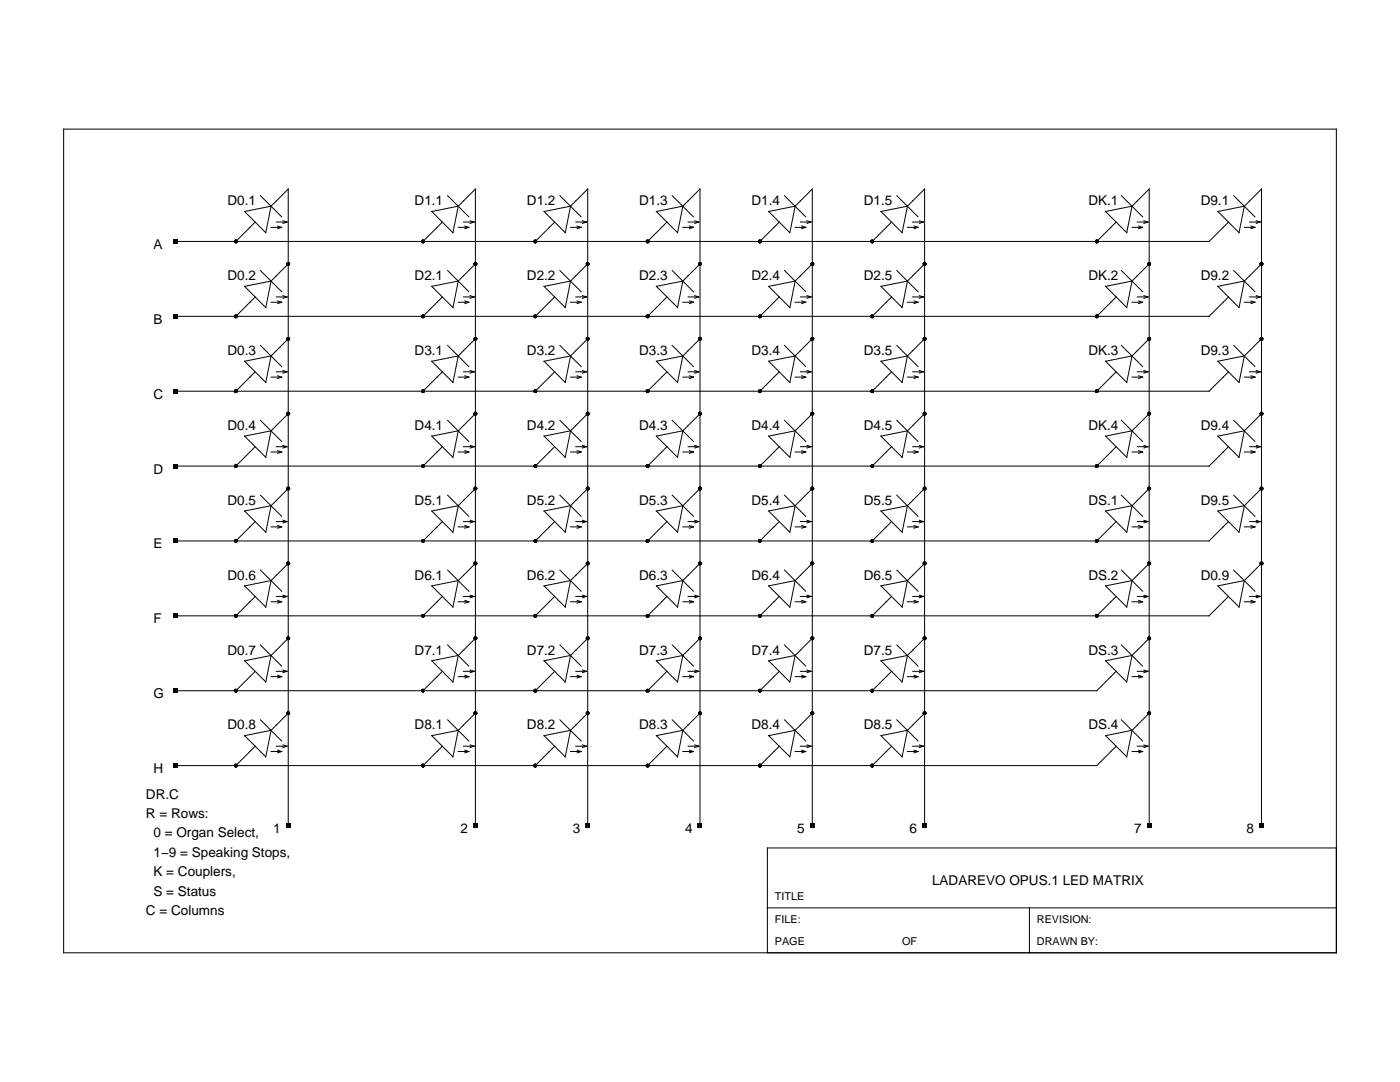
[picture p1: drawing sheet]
<svg xmlns="http://www.w3.org/2000/svg" width="279mm" height="216mm" viewBox="0 0 279 216" stroke-linecap="round" stroke-linejoin="round" font-family="sans-serif">
<g fill="none" stroke="#000" stroke-width=".2">
<path d="M12.7 25.8h254v164.3h-254zM52 39l4.2 4.3M89.3 39l4.3 4.3M111.7 39l4.3 4.3M134.2 39l4.2 4.3M156.6 39l4.2 4.3M179 39l4.2 4.3M223.8 39l4.2 4.3M246.2 39l4.2 4.3M48.8 42.2l5.3-1.1-1.1 5.3zM48.8 57.1l5.3-1-1.1 5.3zM50.9 44.3l-3.8 3.9"/>
<path d="M50.9 59.2l-3.8 3.9M52 54l4.2 4.2M54.1 41.1l3.4-3.4v127M54.1 45.4h2.1M55.1 44.3h2.2M55.1 59.2h2.2M55.4 45.1l.8 .3M56.2 45.4l-.8 .2M56.5 44.1l.8 .2M56.5 59l.8 .2M57.3 44.3l-.8 .3M57.3 59.2l-.8 .3"/>
<path d="M57.5 52.7l-3.4 3.4M86.2 42.2l5.3-1.1-1.1 5.3zM86.2 57.1l5.3-1-1.1 5.3zM88.3 44.3l-3.9 3.9M88.3 59.2l-3.9 3.9M89.3 54l4.3 4.2M91.5 45.4h2.1M91.5 41.1l3.4-3.4v127M92.5 44.3h2.1M92.5 59.2h2.1M92.8 45.1l.8 .3M93.6 45.4l-.8 .2"/>
<path d="M93.8 44.1l.8 .2M93.8 59l.8 .2M94.6 44.3l-.8 .3M94.6 59.2l-.8 .3M94.9 52.7l-3.4 3.4M108.6 42.2l5.3-1.1-1.1 5.3zM108.6 57.1l5.3-1-1.1 5.3zM110.7 44.3l-3.9 3.9M110.7 59.2l-3.9 3.9M111.7 54l4.3 4.2M113.9 45.4h2.1M113.9 41.1l3.4-3.4v127"/>
<path d="M114.9 44.3h2.1M114.9 59.2h2.1M115.2 45.1l.8 .3M116 45.4l-.8 .2M116.2 44.1l.8 .2M116.2 59l.8 .2M117 44.3l-.8 .3M117 59.2l-.8 .3M117.3 52.7l-3.4 3.4M131 42.2l5.3-1.1-1.1 5.3zM131 57.1l5.3-1-1.1 5.3zM133.1 59.2l-3.9 3.9"/>
<path d="M133.1 44.3l-3.9 3.9M134.2 54l4.2 4.2M136.3 45.4h2.1M136.3 41.1l3.4-3.4v127M137.3 44.3h2.1M137.3 59.2h2.1M137.6 45.1l.8 .3M138.4 45.4l-.8 .2M138.7 44.1l.7 .2M138.7 59l.7 .2M139.4 44.3l-.7 .3M139.4 59.2l-.7 .3"/>
<path d="M139.7 52.7l-3.4 3.4M153.4 42.2l5.3-1.1-1.1 5.3zM153.4 57.1l5.3-1-1.1 5.3zM155.5 44.3l-3.8 3.9M155.5 59.2l-3.8 3.9M156.6 54l4.2 4.2M158.7 45.4h2.1M158.7 41.1l3.4-3.4v127M159.7 44.3h2.2M159.7 59.2h2.2M160 45.1l.8 .3M160.8 45.4l-.8 .2"/>
<path d="M161.1 44.1l.8 .2M161.1 59l.8 .2M161.9 44.3l-.8 .3M161.9 59.2l-.8 .3M162.1 52.7l-3.4 3.4M175.8 42.2l5.3-1.1-1.1 5.3zM175.8 57.1l5.3-1-1.1 5.3zM177.9 44.3l-3.8 3.9M177.9 59.2l-3.8 3.9M179 54l4.2 4.2M181.1 45.4h2.1M181.1 41.1l3.4-3.4v127"/>
<path d="M182.1 44.3h2.2M182.1 59.2h2.2M182.4 45.1l.8 .3M183.2 45.4l-.8 .2M183.5 44.1l.8 .2M183.5 59l.8 .2M184.3 44.3l-.8 .3M184.3 59.2l-.8 .3M184.5 52.7l-3.4 3.4M220.6 42.2l5.3-1.1-1 5.3zM220.6 57.1l5.3-1-1 5.3zM222.8 44.3l-3.9 3.9"/>
<path d="M222.8 59.2l-3.9 3.9M223.8 54l4.2 4.2M225.9 45.4h2.1M225.9 41.1l3.4-3.4v127M227 44.3h2.1M227 59.2h2.1M227.2 45.1l.8 .3M228 45.4l-.8 .2M228.3 44.1l.8 .2M228.3 59l.8 .2M229.1 44.3l-.8 .3M229.1 59.2l-.8 .3"/>
<path d="M229.3 52.7l-3.4 3.4M243 42.2l5.3-1.1-1 5.3zM243 57.1l5.3-1-1 5.3zM245.2 44.3l-3.9 3.9h-206.2M245.2 59.2l-3.9 3.9h-206.2M246.2 54l4.2 4.2M248.3 45.4h2.1M248.3 41.1l3.5-3.4v127M249.4 44.3h2.1M249.4 59.2h2.1M249.7 45.1l.7 .3M250.4 45.4l-.7 .2"/>
<path d="M250.7 44.1l.8 .2M250.7 59l.8 .2M251.5 44.3l-.8 .3M251.5 59.2l-.8 .3M251.8 52.7l-3.5 3.4M48.8 72.1l5.3-1.1-1.1 5.3zM50.9 74.2l-3.8 3.9M52 68.9l4.2 4.2M54.1 60.3h2.1M54.1 75.3h2.1M55.1 74.2h2.2M55.4 60l.8 .3"/>
<path d="M55.4 75l.8 .3M56.2 60.3l-.8 .3M56.2 75.3l-.8 .2M56.5 73.9l.8 .3M57.3 74.2l-.8 .3M57.5 67.6l-3.4 3.4M86.2 72.1l5.3-1.1-1.1 5.3zM88.3 74.2l-3.9 3.9M89.3 68.9l4.3 4.2M91.5 60.3h2.1M91.5 75.3h2.1M92.5 74.2h2.1"/>
<path d="M92.8 60l.8 .3M92.8 75l.8 .3M93.6 60.3l-.8 .3M93.6 75.3l-.8 .2M93.8 73.9l.8 .3M94.6 74.2l-.8 .3M94.9 67.6l-3.4 3.4M108.6 72.1l5.3-1.1-1.1 5.3zM110.7 74.2l-3.9 3.9M111.7 68.9l4.3 4.2M113.9 60.3h2.1M113.9 75.3h2.1"/>
<path d="M114.9 74.2h2.1M115.2 60l.8 .3M115.2 75l.8 .3M116 60.3l-.8 .3M116 75.3l-.8 .2M116.2 73.9l.8 .3M117 74.2l-.8 .3M117.3 67.6l-3.4 3.4M131 72.1l5.3-1.1-1.1 5.3zM133.1 74.2l-3.9 3.9M134.2 68.9l4.2 4.2M136.3 60.3h2.1"/>
<path d="M136.3 75.3h2.1M137.3 74.2h2.1M137.6 60l.8 .3M137.6 75l.8 .3M138.4 60.3l-.8 .3M138.4 75.3l-.8 .2M138.7 73.9l.7 .3M139.4 74.2l-.7 .3M139.7 67.6l-3.4 3.4M153.4 72.1l5.3-1.1-1.1 5.3zM155.5 74.2l-3.8 3.9M156.6 68.9l4.2 4.2"/>
<path d="M158.7 60.3h2.1M158.7 75.3h2.1M159.7 74.2h2.2M160 60l.8 .3M160 75l.8 .3M160.8 60.3l-.8 .3M160.8 75.3l-.8 .2M161.1 73.9l.8 .3M161.9 74.2l-.8 .3M162.1 67.6l-3.4 3.4M175.8 72.1l5.3-1.1-1.1 5.3zM177.9 74.2l-3.8 3.9"/>
<path d="M179 68.9l4.2 4.2M181.1 60.3h2.1M181.1 75.3h2.1M182.1 74.2h2.2M182.4 60l.8 .3M182.4 75l.8 .3M183.2 60.3l-.8 .3M183.2 75.3l-.8 .2M183.5 73.9l.8 .3M184.3 74.2l-.8 .3M184.5 67.6l-3.4 3.4M220.6 72.1l5.3-1.1-1 5.3z"/>
<path d="M222.8 74.2l-3.9 3.9M223.8 68.9l4.2 4.2M225.9 60.3h2.1M225.9 75.3h2.1M227 74.2h2.1M227.2 60l.8 .3M227.2 75l.8 .3M228 60.3l-.8 .3M228 75.3l-.8 .2M228.3 73.9l.8 .3M229.1 74.2l-.8 .3M229.3 67.6l-3.4 3.4"/>
<path d="M243 72.1l5.3-1.1-1 5.3zM245.2 74.2l-3.9 3.9h-206.2M246.2 68.9l4.2 4.2M248.3 60.3h2.1M248.3 75.3h2.1M249.4 74.2h2.1M249.7 60l.7 .3M249.7 75l.7 .3M250.4 60.3l-.7 .3M250.4 75.3l-.7 .2M250.7 73.9l.8 .3M251.5 74.2l-.8 .3"/>
<path d="M251.8 67.6l-3.5 3.4M48.8 87l5.3-1-1.1 5.3zM50.9 89.1l-3.8 3.9M52 83.9l4.2 4.2M52 98.8l4.2 4.2M54.1 90.2h2.1M55.1 89.1h2.2M55.4 89.9l.8 .3M56.2 90.2l-.8 .3M56.5 88.9l.8 .2M57.3 89.1l-.8 .3M57.5 82.5l-3.4 3.5"/>
<path d="M57.5 97.5l-3.4 3.4M86.2 87l5.3-1-1.1 5.3zM88.3 89.1l-3.9 3.9M89.3 83.9l4.3 4.2M89.3 98.8l4.3 4.2M91.5 90.2h2.1M92.5 89.1h2.1M92.8 89.9l.8 .3M93.6 90.2l-.8 .3M93.8 88.9l.8 .2M94.6 89.1l-.8 .3M94.9 82.5l-3.4 3.5"/>
<path d="M94.9 97.5l-3.4 3.4M108.6 87l5.3-1-1.1 5.3zM110.7 89.1l-3.9 3.9M111.7 83.9l4.3 4.2M111.7 98.8l4.3 4.2M113.9 90.2h2.1M114.9 89.1h2.1M115.2 89.9l.8 .3M116 90.2l-.8 .3M116.2 88.9l.8 .2M117 89.1l-.8 .3M117.3 82.5l-3.4 3.5"/>
<path d="M117.3 97.5l-3.4 3.4M131 87l5.3-1-1.1 5.3zM133.1 89.1l-3.9 3.9M134.2 83.9l4.2 4.2M134.2 98.8l4.2 4.2M136.3 90.2h2.1M137.3 89.1h2.1M137.6 89.9l.8 .3M138.4 90.2l-.8 .3M138.7 88.9l.7 .2M139.4 89.1l-.7 .3M139.7 82.5l-3.4 3.5"/>
<path d="M139.7 97.5l-3.4 3.4M153.4 87l5.3-1-1.1 5.3zM155.5 89.1l-3.8 3.9M156.6 83.9l4.2 4.2M156.6 98.8l4.2 4.2M158.7 90.2h2.1M159.7 89.1h2.2M160 89.9l.8 .3M160.8 90.2l-.8 .3M161.1 88.9l.8 .2M161.9 89.1l-.8 .3M162.1 97.5l-3.4 3.4"/>
<path d="M162.1 82.5l-3.4 3.5M175.8 87l5.3-1-1.1 5.3zM177.9 89.1l-3.8 3.9M179 83.9l4.2 4.2M179 98.8l4.2 4.2M181.1 90.2h2.1M182.1 89.1h2.2M182.4 89.9l.8 .3M183.2 90.2l-.8 .3M183.5 88.9l.8 .2M184.3 89.1l-.8 .3M184.5 82.5l-3.4 3.5"/>
<path d="M184.5 97.5l-3.4 3.4M220.6 87l5.3-1-1 5.3zM222.8 89.1l-3.9 3.9M223.8 83.9l4.2 4.2M223.8 98.8l4.2 4.2M225.9 90.2h2.1M227 89.1h2.1M227.2 89.9l.8 .3M228 90.2l-.8 .3M228.3 88.9l.8 .2M229.1 89.1l-.8 .3M229.3 97.5l-3.4 3.4"/>
<path d="M229.3 82.5l-3.4 3.5M243 87l5.3-1-1 5.3zM245.2 89.1l-3.9 3.9h-206.2M246.2 83.9l4.2 4.2M246.2 98.8l4.2 4.2M248.3 90.2h2.1M249.4 89.1h2.1M249.7 89.9l.7 .3M250.4 90.2l-.7 .3M250.7 88.9l.8 .2M251.5 89.1l-.8 .3M251.8 82.5l-3.5 3.5"/>
<path d="M251.8 97.5l-3.5 3.4M48.8 102l5.3-1.1-1.1 5.3zM48.8 116.9l5.3-1.1-1.1 5.3zM50.9 104.1l-3.8 3.8M50.9 119l-3.8 3.9M52 113.8l4.2 4.2M54.1 105.1h2.1M55.1 104.1h2.2M55.1 119h2.2M55.4 104.9l.8 .2M55.4 119.8l.8 .3M56.2 105.1l-.8 .3"/>
<path d="M56.5 103.8l.8 .3M56.5 118.8l.8 .2M57.3 104.1l-.8 .2M57.3 119l-.8 .3M57.5 112.4l-3.4 3.4M86.2 102l5.3-1.1-1.1 5.3zM86.2 116.9l5.3-1.1-1.1 5.3zM88.3 104.1l-3.9 3.8M88.3 119l-3.9 3.9M89.3 113.8l4.3 4.2M91.5 105.1h2.1M92.5 104.1h2.1"/>
<path d="M92.5 119h2.1M92.8 104.9l.8 .2M92.8 119.8l.8 .3M93.6 105.1l-.8 .3M93.8 103.8l.8 .3M93.8 118.8l.8 .2M94.6 104.1l-.8 .2M94.6 119l-.8 .3M94.9 112.4l-3.4 3.4M108.6 102l5.3-1.1-1.1 5.3zM108.6 116.9l5.3-1.1-1.1 5.3zM110.7 104.1l-3.9 3.8"/>
<path d="M110.7 119l-3.9 3.9M111.7 113.8l4.3 4.2M113.9 105.1h2.1M114.9 104.1h2.1M114.9 119h2.1M115.2 104.9l.8 .2M115.2 119.8l.8 .3M116 105.1l-.8 .3M116.2 103.8l.8 .3M116.2 118.8l.8 .2M117 104.1l-.8 .2M117 119l-.8 .3"/>
<path d="M117.3 112.4l-3.4 3.4M131 102l5.3-1.1-1.1 5.3zM131 116.9l5.3-1.1-1.1 5.3zM133.1 104.1l-3.9 3.8M133.1 119l-3.9 3.9M134.2 113.8l4.2 4.2M136.3 105.1h2.1M137.3 104.1h2.1M137.3 119h2.1M137.6 104.9l.8 .2M137.6 119.8l.8 .3M138.4 105.1l-.8 .3"/>
<path d="M138.7 103.8l.7 .3M138.7 118.8l.7 .2M139.4 104.1l-.7 .2M139.4 119l-.7 .3M139.7 112.4l-3.4 3.4M153.4 102l5.3-1.1-1.1 5.3zM153.4 116.9l5.3-1.1-1.1 5.3zM155.5 104.1l-3.8 3.8M155.5 119l-3.8 3.9M156.6 113.8l4.2 4.2M158.7 105.1h2.1M159.7 104.1h2.2"/>
<path d="M159.7 119h2.2M160 104.9l.8 .2M160 119.8l.8 .3M160.8 105.1l-.8 .3M161.1 103.8l.8 .3M161.1 118.8l.8 .2M161.9 104.1l-.8 .2M161.9 119l-.8 .3M162.1 112.4l-3.4 3.4M175.8 102l5.3-1.1-1.1 5.3zM175.8 116.9l5.3-1.1-1.1 5.3zM177.9 104.1l-3.8 3.8"/>
<path d="M177.9 119l-3.8 3.9M179 113.8l4.2 4.2M181.1 105.1h2.1M182.1 104.1h2.2M182.1 119h2.2M182.4 104.9l.8 .2M182.4 119.8l.8 .3M183.2 105.1l-.8 .3M183.5 103.8l.8 .3M183.5 118.8l.8 .2M184.3 104.1l-.8 .2M184.3 119l-.8 .3"/>
<path d="M184.5 112.4l-3.4 3.4M220.6 102l5.3-1.1-1 5.3zM220.6 116.9l5.3-1.1-1 5.3zM222.8 104.1l-3.9 3.8M222.8 119l-3.9 3.9M223.8 113.8l4.2 4.2M225.9 105.1h2.1M227 104.1h2.1M227 119h2.1M227.2 104.9l.8 .2M227.2 119.8l.8 .3M228 105.1l-.8 .3"/>
<path d="M228.3 103.8l.8 .3M228.3 118.8l.8 .2M229.1 104.1l-.8 .2M229.1 119l-.8 .3M229.3 112.4l-3.4 3.4M243 102l5.3-1.1-1 5.3zM243 116.9l5.3-1.1-1 5.3zM245.2 104.1l-3.9 3.8h-206.2M245.2 119l-3.9 3.9h-206.2M246.2 113.8l4.2 4.2M248.3 105.1h2.1M249.4 104.1h2.1"/>
<path d="M249.4 119h2.1M249.7 104.9l.7 .2M249.7 119.8l.7 .3M250.4 105.1l-.7 .3M250.7 103.8l.8 .3M250.7 118.8l.8 .2M251.5 104.1l-.8 .2M251.5 119l-.8 .3M251.8 112.4l-3.5 3.4M48.8 131.8l5.3-1-1.1 5.3zM50.9 134l-3.8 3.8M52 128.7l4.2 4.2"/>
<path d="M54.1 120.1h2.1M54.1 135h2.1M55.1 134h2.2M55.4 134.7l.8 .3M56.2 120.1l-.8 .2M56.2 135l-.8 .3M56.5 133.7l.8 .3M57.3 134l-.8 .2M57.5 127.4l-3.4 3.4M86.2 131.8l5.3-1-1.1 5.3zM88.3 134l-3.9 3.8M89.3 128.7l4.3 4.2"/>
<path d="M91.5 120.1h2.1M91.5 135h2.1M92.5 134h2.1M92.8 134.7l.8 .3M93.6 120.1l-.8 .2M93.6 135l-.8 .3M93.8 133.7l.8 .3M94.6 134l-.8 .2M94.9 127.4l-3.4 3.4M108.6 131.8l5.3-1-1.1 5.3zM110.7 134l-3.9 3.8M111.7 128.7l4.3 4.2"/>
<path d="M113.9 120.1h2.1M113.9 135h2.1M114.9 134h2.1M115.2 134.7l.8 .3M116 120.1l-.8 .2M116 135l-.8 .3M116.2 133.7l.8 .3M117 134l-.8 .2M117.3 127.4l-3.4 3.4M131 131.8l5.3-1-1.1 5.3zM133.1 134l-3.9 3.8M134.2 128.7l4.2 4.2"/>
<path d="M136.3 120.1h2.1M136.3 135h2.1M137.3 134h2.1M137.6 134.7l.8 .3M138.4 120.1l-.8 .2M138.4 135l-.8 .3M138.7 133.7l.7 .3M139.4 134l-.7 .2M139.7 127.4l-3.4 3.4M153.4 131.8l5.3-1-1.1 5.3zM155.5 134l-3.8 3.8M156.6 128.7l4.2 4.2"/>
<path d="M158.7 120.1h2.1M158.7 135h2.1M159.7 134h2.2M160 134.7l.8 .3M160.8 120.1l-.8 .2M160.8 135l-.8 .3M161.1 133.7l.8 .3M161.9 134l-.8 .2M162.1 127.4l-3.4 3.4M175.8 131.8l5.3-1-1.1 5.3zM177.9 134l-3.8 3.8M179 128.7l4.2 4.2"/>
<path d="M181.1 120.1h2.1M181.1 135h2.1M182.1 134h2.2M182.4 134.7l.8 .3M183.2 120.1l-.8 .2M183.2 135l-.8 .3M183.5 133.7l.8 .3M184.3 134l-.8 .2M184.5 127.4l-3.4 3.4M220.6 131.8l5.3-1-1 5.3zM222.8 134l-3.9 3.8h-183.8M223.8 128.7l4.2 4.2"/>
<path d="M225.9 120.1h2.1M225.9 135h2.1M227 134h2.1M227.2 134.7l.8 .3M228 120.1l-.8 .2M228 135l-.8 .3M228.3 133.7l.8 .3M229.1 134l-.8 .2M229.3 127.4l-3.4 3.4M248.3 120.1h2.1M250.4 120.1l-.7 .2M48.8 146.8l5.3-1.1-1.1 5.3z"/>
<path d="M50.9 148.9l-3.8 3.9M52 143.6l4.2 4.3M54.1 150h2.1M55.1 148.9h2.2M55.4 149.7l.8 .3M56.2 150l-.8 .2M56.5 148.6l.8 .3M57.3 148.9l-.8 .3M57.5 142.3l-3.4 3.4M86.2 146.8l5.3-1.1-1.1 5.3zM88.3 148.9l-3.9 3.9M89.3 143.6l4.3 4.3"/>
<path d="M91.5 150h2.1M92.5 148.9h2.1M92.8 149.7l.8 .3M93.6 150l-.8 .2M93.8 148.6l.8 .3M94.6 148.9l-.8 .3M94.9 142.3l-3.4 3.4M108.6 146.8l5.3-1.1-1.1 5.3zM110.7 148.9l-3.9 3.9M111.7 143.6l4.3 4.3M113.9 150h2.1M114.9 148.9h2.1"/>
<path d="M115.2 149.7l.8 .3M116 150l-.8 .2M116.2 148.6l.8 .3M117 148.9l-.8 .3M117.3 142.3l-3.4 3.4M131 146.8l5.3-1.1-1.1 5.3zM133.1 148.9l-3.9 3.9M134.2 143.6l4.2 4.3M136.3 150h2.1M137.3 148.9h2.1M137.6 149.7l.8 .3M138.4 150l-.8 .2"/>
<path d="M138.7 148.6l.7 .3M139.4 148.9l-.7 .3M139.7 142.3l-3.4 3.4M153.4 146.8l5.3-1.1-1.1 5.3zM155.5 148.9l-3.8 3.9M156.6 143.6l4.2 4.3M158.7 150h2.1M159.7 148.9h2.2M160 149.7l.8 .3M160.8 150l-.8 .2M161.1 148.6l.8 .3M161.9 148.9l-.8 .3"/>
<path d="M162.1 142.3l-3.4 3.4M175.8 146.8l5.3-1.1-1.1 5.3zM177.9 148.9l-3.8 3.9M179 143.6l4.2 4.3M181.1 150h2.1M182.1 148.9h2.2M182.4 149.7l.8 .3M183.2 150l-.8 .2M183.5 148.6l.8 .3M184.3 148.9l-.8 .3M184.5 142.3l-3.4 3.4M220.6 146.8l5.3-1.1-1 5.3z"/>
<path d="M222.8 148.9l-3.9 3.9h-183.8M223.8 143.6l4.2 4.3M225.9 150h2.1M227 148.9h2.1M227.2 149.7l.8 .3M228 150l-.8 .2M228.3 148.6l.8 .3M229.1 148.9l-.8 .3M229.3 142.3l-3.4 3.4M266.7 169.2h-113.6v20.9M153.1 181.2h113.6M205.4 181.2v8.9"/>
</g>
<g fill="#000">
<path d="M34.7 47.7h.9v.9h-.9zM34.7 62.7h.9v.9h-.9zM34.7 77.6h.9v.9h-.9zM34.7 92.6h.9v.8h-.9zM34.7 107.5h.9v.9h-.9zM34.7 122.4h.9v.9h-.9zM34.7 137.4h.9v.9h-.9zM34.7 152.3h.9v.9h-.9zM57.1 164.3h.9v.9h-.9zM94.4 164.3h.9v.9h-.9zM116.8 164.3h.9v.9h-.9zM139.3 164.3h.8v.9h-.8z"/>
<path d="M161.7 164.3h.9v.9h-.9zM184.1 164.3h.9v.9h-.9zM228.9 164.3h.9v.9h-.9zM251.3 164.3h.9v.9h-.9z"/>
<circle cx="47.1" cy="48.2" r=".37"/>
<circle cx="57.5" cy="52.7" r=".37"/>
<circle cx="84.4" cy="48.2" r=".37"/>
<circle cx="94.9" cy="52.7" r=".37"/>
<circle cx="106.8" cy="48.2" r=".37"/>
<circle cx="117.3" cy="52.7" r=".37"/>
<circle cx="129.2" cy="48.2" r=".37"/>
<circle cx="139.7" cy="52.7" r=".37"/>
<circle cx="151.7" cy="48.2" r=".37"/>
<circle cx="162.1" cy="52.7" r=".37"/>
<circle cx="174.1" cy="48.2" r=".37"/>
<circle cx="184.5" cy="52.7" r=".37"/>
<circle cx="218.9" cy="48.2" r=".37"/>
<circle cx="229.3" cy="52.7" r=".37"/>
<circle cx="251.8" cy="52.7" r=".37"/>
<circle cx="47.1" cy="78.1" r=".37"/>
<circle cx="47.1" cy="63.1" r=".37"/>
<circle cx="57.5" cy="67.6" r=".37"/>
<circle cx="84.4" cy="78.1" r=".37"/>
<circle cx="84.4" cy="63.1" r=".37"/>
<circle cx="94.9" cy="67.6" r=".37"/>
<circle cx="106.8" cy="78.1" r=".37"/>
<circle cx="106.8" cy="63.1" r=".37"/>
<circle cx="117.3" cy="67.6" r=".37"/>
<circle cx="129.2" cy="78.1" r=".37"/>
<circle cx="129.2" cy="63.1" r=".37"/>
<circle cx="139.7" cy="67.6" r=".37"/>
<circle cx="151.7" cy="78.1" r=".37"/>
<circle cx="151.7" cy="63.1" r=".37"/>
<circle cx="162.1" cy="67.6" r=".37"/>
<circle cx="174.1" cy="78.1" r=".37"/>
<circle cx="174.1" cy="63.1" r=".37"/>
<circle cx="184.5" cy="67.6" r=".37"/>
<circle cx="218.9" cy="78.1" r=".37"/>
<circle cx="218.9" cy="63.1" r=".37"/>
<circle cx="229.3" cy="67.6" r=".37"/>
<circle cx="251.8" cy="67.6" r=".37"/>
<circle cx="47.1" cy="93" r=".37"/>
<circle cx="57.5" cy="82.5" r=".37"/>
<circle cx="57.5" cy="97.5" r=".37"/>
<circle cx="84.4" cy="93" r=".37"/>
<circle cx="94.9" cy="82.5" r=".37"/>
<circle cx="94.9" cy="97.5" r=".37"/>
<circle cx="106.8" cy="93" r=".37"/>
<circle cx="117.3" cy="97.5" r=".37"/>
<circle cx="117.3" cy="82.5" r=".37"/>
<circle cx="129.2" cy="93" r=".37"/>
<circle cx="139.7" cy="97.5" r=".37"/>
<circle cx="139.7" cy="82.5" r=".37"/>
<circle cx="151.7" cy="93" r=".37"/>
<circle cx="162.1" cy="82.5" r=".37"/>
<circle cx="162.1" cy="97.5" r=".37"/>
<circle cx="174.1" cy="93" r=".37"/>
<circle cx="184.5" cy="82.5" r=".37"/>
<circle cx="184.5" cy="97.5" r=".37"/>
<circle cx="218.9" cy="93" r=".37"/>
<circle cx="229.3" cy="97.5" r=".37"/>
<circle cx="229.3" cy="82.5" r=".37"/>
<circle cx="251.8" cy="97.5" r=".37"/>
<circle cx="251.8" cy="82.5" r=".37"/>
<circle cx="47.1" cy="107.9" r=".37"/>
<circle cx="57.5" cy="112.4" r=".37"/>
<circle cx="84.4" cy="107.9" r=".37"/>
<circle cx="94.9" cy="112.4" r=".37"/>
<circle cx="106.8" cy="107.9" r=".37"/>
<circle cx="117.3" cy="112.4" r=".37"/>
<circle cx="129.2" cy="107.9" r=".37"/>
<circle cx="139.7" cy="112.4" r=".37"/>
<circle cx="151.7" cy="107.9" r=".37"/>
<circle cx="162.1" cy="112.4" r=".37"/>
<circle cx="174.1" cy="107.9" r=".37"/>
<circle cx="184.5" cy="112.4" r=".37"/>
<circle cx="218.9" cy="107.9" r=".37"/>
<circle cx="229.3" cy="112.4" r=".37"/>
<circle cx="251.8" cy="112.4" r=".37"/>
<circle cx="47.1" cy="137.8" r=".37"/>
<circle cx="47.1" cy="122.9" r=".37"/>
<circle cx="57.5" cy="127.4" r=".37"/>
<circle cx="84.4" cy="122.9" r=".37"/>
<circle cx="84.4" cy="137.8" r=".37"/>
<circle cx="94.9" cy="127.4" r=".37"/>
<circle cx="106.8" cy="137.8" r=".37"/>
<circle cx="106.8" cy="122.9" r=".37"/>
<circle cx="117.3" cy="127.4" r=".37"/>
<circle cx="129.2" cy="122.9" r=".37"/>
<circle cx="129.2" cy="137.8" r=".37"/>
<circle cx="139.7" cy="127.4" r=".37"/>
<circle cx="151.7" cy="122.9" r=".37"/>
<circle cx="151.7" cy="137.8" r=".37"/>
<circle cx="162.1" cy="127.4" r=".37"/>
<circle cx="174.1" cy="137.8" r=".37"/>
<circle cx="174.1" cy="122.9" r=".37"/>
<circle cx="184.5" cy="127.4" r=".37"/>
<circle cx="218.9" cy="122.9" r=".37"/>
<circle cx="229.3" cy="127.4" r=".37"/>
<circle cx="47.1" cy="152.8" r=".37"/>
<circle cx="57.5" cy="142.3" r=".37"/>
<circle cx="84.4" cy="152.8" r=".37"/>
<circle cx="94.9" cy="142.3" r=".37"/>
<circle cx="106.8" cy="152.8" r=".37"/>
<circle cx="117.3" cy="142.3" r=".37"/>
<circle cx="129.2" cy="152.8" r=".37"/>
<circle cx="139.7" cy="142.3" r=".37"/>
<circle cx="151.7" cy="152.8" r=".37"/>
<circle cx="162.1" cy="142.3" r=".37"/>
<circle cx="174.1" cy="152.8" r=".37"/>
<circle cx="184.5" cy="142.3" r=".37"/>
<circle cx="229.3" cy="142.3" r=".37"/>
</g>
<g font-size="2.7">
<text x="45.4" y="41">D0.1</text>
<text x="82.7" y="41">D1.1</text>
<text x="105.2" y="41">D1.2</text>
<text x="127.6" y="41">D1.3</text>
<text x="150" y="41">D1.4</text>
<text x="172.4" y="41">D1.5</text>
<text x="217.2" y="41">DK.1</text>
<text x="239.6" y="41">D9.1</text>
<text x="30.6" y="49.7">A</text>
<text x="45.4" y="55.9">D0.2</text>
<text x="82.7" y="55.9">D2.1</text>
<text x="105.2" y="55.9">D2.2</text>
<text x="127.6" y="55.9">D2.3</text>
<text x="150" y="55.9">D2.4</text>
<text x="172.4" y="55.9">D2.5</text>
<text x="217.2" y="55.9">DK.2</text>
<text x="239.6" y="55.9">D9.2</text>
<text x="30.6" y="64.6">B</text>
<text x="45.4" y="70.8">D0.3</text>
<text x="82.7" y="70.8">D3.1</text>
<text x="105.2" y="70.8">D3.2</text>
<text x="127.6" y="70.8">D3.3</text>
<text x="150" y="70.8">D3.4</text>
<text x="172.4" y="70.8">D3.5</text>
<text x="217.2" y="70.8">DK.3</text>
<text x="239.6" y="70.8">D9.3</text>
<text x="30.6" y="79.6">C</text>
<text x="45.4" y="85.8">D0.4</text>
<text x="82.7" y="85.8">D4.1</text>
<text x="105.2" y="85.8">D4.2</text>
<text x="127.6" y="85.8">D4.3</text>
<text x="150" y="85.8">D4.4</text>
<text x="172.4" y="85.8">D4.5</text>
<text x="217.2" y="85.8">DK.4</text>
<text x="239.6" y="85.8">D9.4</text>
<text x="30.6" y="94.5">D</text>
<text x="45.4" y="100.7">D0.5</text>
<text x="82.7" y="100.7">D5.1</text>
<text x="105.2" y="100.7">D5.2</text>
<text x="127.6" y="100.7">D5.3</text>
<text x="150" y="100.7">D5.4</text>
<text x="172.4" y="100.7">D5.5</text>
<text x="217.2" y="100.7">DS.1</text>
<text x="239.6" y="100.7">D9.5</text>
<text x="30.6" y="109.4">E</text>
<text x="45.4" y="115.7">D0.6</text>
<text x="82.7" y="115.7">D6.1</text>
<text x="105.2" y="115.7">D6.2</text>
<text x="127.6" y="115.7">D6.3</text>
<text x="150" y="115.7">D6.4</text>
<text x="172.4" y="115.7">D6.5</text>
<text x="217.2" y="115.7">DS.2</text>
<text x="239.6" y="115.7">D0.9</text>
<text x="30.6" y="124.4">F</text>
<text x="45.4" y="130.6">D0.7</text>
<text x="82.7" y="130.6">D7.1</text>
<text x="105.2" y="130.6">D7.2</text>
<text x="127.6" y="130.6">D7.3</text>
<text x="150" y="130.6">D7.4</text>
<text x="172.4" y="130.6">D7.5</text>
<text x="217.2" y="130.6">DS.3</text>
<text x="30.6" y="139.3">G</text>
<text x="45.4" y="145.5">D0.8</text>
<text x="82.7" y="145.5">D8.1</text>
<text x="105.2" y="145.5">D8.2</text>
<text x="127.6" y="145.5">D8.3</text>
<text x="150" y="145.5">D8.4</text>
<text x="172.4" y="145.5">D8.5</text>
<text x="217.2" y="145.5">DS.4</text>
<text x="30.6" y="154.3">H</text>
<text x="29.1" y="159.3">DR.C</text>
<text x="29.1" y="163.2">R = Rows:</text>
<text x="30.6" y="167.1">0 = Organ Select,</text>
<text x="54.5" y="166.2">1</text>
<text x="91.9" y="166.2">2</text>
<text x="114.3" y="166.2">3</text>
<text x="136.7" y="166.2">4</text>
<text x="159.1" y="166.2">5</text>
<text x="181.5" y="166.2">6</text>
<text x="226.4" y="166.2">7</text>
<text x="248.8" y="166.2">8</text>
<text x="30.6" y="171">1−9 = Speaking Stops,</text>
<text x="30.6" y="174.9">K = Couplers,</text>
<text x="30.6" y="178.8">S = Status</text>
<text x="186" y="176.7">LADAREVO OPUS.1 LED MATRIX</text>
<text x="29.1" y="182.6">C = Columns</text>
</g>
<g font-size="2.2">
<text x="154.6" y="179.7">TITLE</text>
<text x="154.6" y="184.1">FILE:</text>
<text x="206.9" y="184.1">REVISION:</text>
<text x="154.6" y="188.6">PAGE</text>
<text x="180" y="188.6">OF</text>
<text x="206.9" y="188.6">DRAWN BY:</text>
</g>
</svg>
